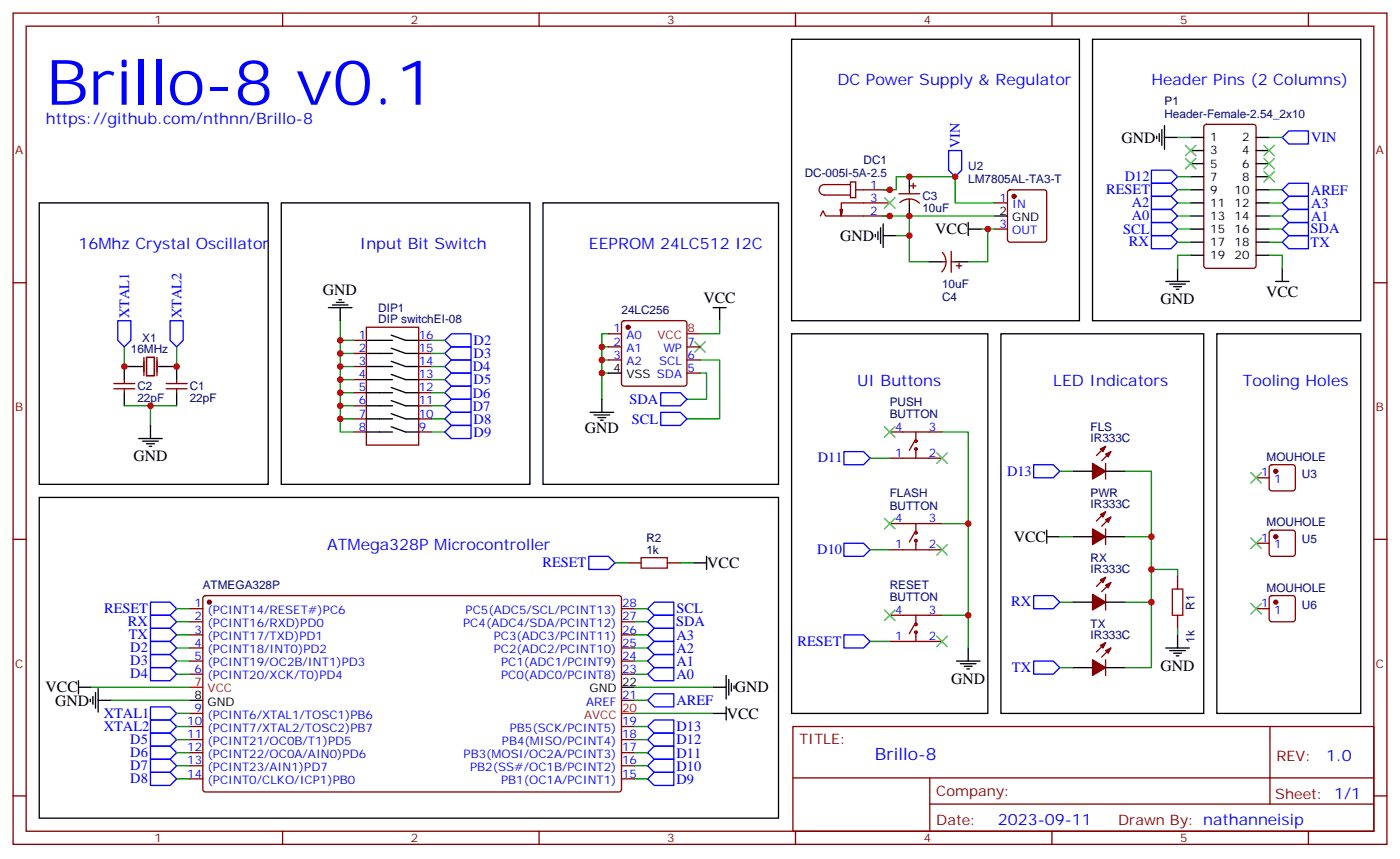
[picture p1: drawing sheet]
<svg xmlns="http://www.w3.org/2000/svg" width="377mm" height="231mm" viewBox="0 0 377 231" stroke-linecap="round" stroke-linejoin="round" font-family="sans-serif">
<g fill="none" stroke="#870000" stroke-width=".35">
<path d="M3.5 3.5h370.4v224h-370.4zM7.1 7.1h363.3v216.9h-363.3zM76.2 3.5v3.6M145.3 3.5v3.6M214.5 3.5v3.6M283.6 3.5v3.6M352.8 3.5v3.6M324.8 33.7l.5-.2h12.7a.71 .71 0 0 1 .7 .7l-.1 37.7-.6 .4h-12.7l-.5-.2-.2-.5v-37.4zM221.2 58.2l.7-1.4 .7 1.4h17.3M227.2 56.4l-.4 1.8M229.3 49h1.4v4.3h-1.4zM229.3 49.7h-7.1a1.41 1.41 0 0 0-1.4 1.5 1.41 1.41 0 0 0 1.4 1.4h7.1"/>
<path d="M230.7 51.2h9.2M239.9 54.7h-13.1v3.5l-.3-1.8M242.4 52.2h5.6M242.6 54.6a3.8 3.8 0 0 1 5.3 .2M245.2 51.2v1M245.2 53.6v1.1M245.5 50.1h1.4M246.2 49.4v1.4M268.1 54.7h3.5M271.9 51.4l.4-.2h9.2a.71 .71 0 0 1 .7 .7v12.9l-.7 .5h-9.2l-.5-.3-.2-.4v-12.7zM3.5 76.2h3.6M254 70.6h1.1"/>
<path d="M254.1 68a3.8 3.8 0 0 1-.2 5.3M256.5 67.7v5.7M256.5 70.6h1M257.9 71.6h1.4M258.6 70.9v1.4M268.1 61.7h3.5M370.4 76.2h3.5M38.8 96.3v4.9M39.5 96.3h2.1v4.9h-2.1zM42.3 96.3v4.9M95.2 95.2h3.6M95.2 98.8h3.6"/>
<path d="M95.2 91.7h3.6M98.8 88.2h14.1v31.7h-14.1zM112.9 95.2h3.5M112.9 98.8h3.5M112.9 91.7h3.5M164 90h3.6M164 93.5h3.6M164 97h3.6M167.8 86.6l.5-.2h16.2a.71 .71 0 0 1 .7 .7v16.3l-.2 .5-.5 .2h-16.2l-.5-.3-.2-.4v-16.3zM185.2 93.5h3.5M185.2 97h3.5M30.7 103.4h5.6"/>
<path d="M30.7 104.8h5.6M33.5 102.3v1.1M33.5 104.8v1M44.8 103.4h5.6M44.8 104.8h5.6M47.6 102.3v1.1M47.6 104.8v1M95.2 105.8h3.6M95.2 109.4h3.6M95.2 112.9h3.6M95.2 116.4h3.6M95.2 102.3h3.6"/>
<path d="M112.9 105.8h3.5M112.9 109.4h3.5M112.9 112.9h3.5M112.9 116.4h3.5M112.9 102.3h3.5M185.2 100.5h3.5M239.9 116.4h14.1M246.6 118.9l-1.4 2.5M246.9 116.4v2.5M239.9 123.5h14.1M246.9 121v2.5M298.1 124.9v4.2"/>
<path d="M298.1 120.3l-2.5 2.5M298.1 137.9l-2.5 2.5M299.5 121.7l-2.5 2.5M299.5 139.3l-2.5 2.5M338.7 128.8h3.5M342.4 125.4l.5-.2h5.6a.71 .71 0 0 1 .7 .7v5.7l-.2 .5-.5 .2h-5.6l-.5-.2-.2-.5v-5.7zM3.5 145.3h3.6M169.3 151.7h3.6M179.9 151.7h3.5M239.9 141.1h14.1M239.9 148.2h14.1M246.6 143.6l-1.4 2.5"/>
<path d="M246.9 141.1v2.5M246.9 145.7v2.5M298.1 142.5v4.3M298.1 155.6l-2.5 2.4M299.5 157l-2.5 2.5M317.5 155.2v3.6M338.7 146.4h3.5M342.4 143.1l.5-.2h5.6a.71 .71 0 0 1 .7 .7v5.6l-.2 .5-.5 .2h-5.6l-.5-.2-.2-.5v-5.6zM370.4 145.3h3.5M51.2 164h3.5M51.2 167.6h3.5M51.2 171.1h3.5"/>
<path d="M51.2 174.6h3.5M51.2 178.2h3.5M54.9 160.7l.5-.2h111.5a.71 .71 0 0 1 .7 .7v51.5l-.5 .7h-111.7l-.5-.2-.2-.5v-51.5zM167.6 164h3.5M167.6 167.6h3.5M167.6 171.1h3.5M167.6 174.6h3.5M167.6 178.2h3.5M239.9 165.8h14.1M239.9 172.9h14.1M246.6 168.3l-1.4 2.4M246.9 165.8v2.5"/>
<path d="M246.9 170.4v2.5M298.1 160.2v4.2M298.1 177.8v4.2M298.1 173.2l-2.5 2.5M299.5 174.6l-2.5 2.5M317.5 165.8v3.5M338.7 164h3.5M342.4 160.7l.5-.2h5.6a.71 .71 0 0 1 .7 .7v5.7l-.2 .5-.5 .2h-5.6l-.5-.3-.2-.4v-5.7zM51.2 181.7h3.5M51.2 195.8h3.5M51.2 199.3h3.5M51.2 192.3h3.5"/>
<path d="M167.6 181.7h3.5M167.6 188.7h3.5M167.6 195.8h3.5M167.6 199.3h3.5M213.8 195.8h156.6v28.2h-156.6zM342.4 195.8v20.9M3.5 214.5h3.6M51.2 202.8h3.5M51.2 206.4h3.5M51.2 209.9h3.5M167.6 202.8h3.5M167.6 206.4h3.5"/>
<path d="M167.6 209.9h3.5M213.8 209.6h156.5M250.7 216.7h119.6M250.7 209.6v14.1M370.4 214.5h3.5M76.2 224v3.5M145.3 224v3.5M214.5 224v3.5M283.6 224v3.5M352.8 224v3.5"/>
<circle cx="246.9" cy="118.9" r=".35"/>
<circle cx="246.9" cy="121" r=".35"/>
<circle cx="246.9" cy="143.6" r=".35"/>
<circle cx="246.9" cy="145.7" r=".35"/>
<circle cx="246.9" cy="168.3" r=".35"/>
<circle cx="246.9" cy="170.4" r=".35"/>
</g>
<g fill="none" stroke="#000" stroke-width=".35">
<path d="M213.4 10.6h77.6v75.8h-77.6zM294.6 10.6h72.3v75.8h-72.3zM311.9 36.7v.7M312.6 36v2.1M313.3 34.9v4.3M314 37h3.5M314 33.9v6.3M321 37h3.6M338.7 37h3.5M10.6 54.7h61.7v75.8h-61.7zM75.8 54.7h67.1v75.8h-67.1zM146.4 54.7h63.5v75.8h-63.5z"/>
<path d="M245.2 47.6v3.6M245.2 54.7v3.5M261.1 60v3.5M268.1 58.2h3.5M321 58.2h3.6M321 40.6h3.6M321 44.1h3.6M321 47.6h3.6M321 51.2h3.6M321 54.7h3.6M338.7 58.2h3.5M338.7 40.6h3.5"/>
<path d="M338.7 44.1h3.5M338.7 47.6h3.5M338.7 51.2h3.5M338.7 54.7h3.5M236 63.1v.8M236.7 62.4v2.2M237.4 61.4v4.2M238.1 63.5h3.6M238.1 60.3v6.4M250.5 70.6h3.5M257.5 70.6h3.6M261.1 61.7h3.5"/>
<path d="M314.3 75.8h6.4M315.4 76.6h4.2M316.4 77.3h2.2M317.1 78h.8M317.5 72.3v3.5M321 61.7h3.6M321 65.3h3.6M321 68.8h3.6M338.7 61.7h3.5M338.7 65.3h3.5M338.7 68.8h3.5M344 75.8h3.5"/>
<path d="M345.7 72.3v3.5M38.5 98.8h-5v3.5M42.7 98.8h4.9v3.5M88.5 82.9h6.4M89.6 82.2h4.2M90.7 81.5h2.1M91.4 80.8h.7M91.7 82.9v3.5M98.8 98.8h7M98.8 91.7h7M98.8 95.2h7M105.5 97.4l3.9 1.4h3.5"/>
<path d="M105.5 90.3l3.9 1.4h3.5M105.5 93.8l3.9 1.4h3.5M192.3 82.9h3.5M194 82.9v3.5M213.4 90h52.9v102.3h-52.9zM269.9 90h54.7v102.3h-54.7zM328.1 90h38.8v102.3h-38.8zM33.5 105.8v3.6M37.4 118.2h6.3M38.5 118.9h4.2M39.5 119.6h2.1M40.6 114.7v3.5"/>
<path d="M47.6 105.8v3.6M98.8 102.3h7M98.8 105.8h7M98.8 109.4h7M98.8 112.9h7M98.8 116.4h7M105.5 100.9l3.9 1.4h3.5M105.5 104.4l3.9 1.4h3.5M105.5 107.9l3.9 1.5h3.5M105.5 111.5l3.9 1.4h3.5M105.5 115l3.9 1.4h3.5M159.1 111.1h6.4"/>
<path d="M160.2 111.8h4.2M161.2 112.5h2.1M161.9 113.2h.7M162.3 107.6v3.5M164 100.5h3.6M10.6 134.1h199.3v86.4h-199.3zM40.2 120.3h.7M289.3 127h5.3M298.1 127h5.3M187 151.7h3.5M190.5 149.9v3.6M282.2 144.6h3.6"/>
<path d="M282.2 142.9v3.5M289.3 144.6h5.3M298.1 144.6h5.3M257.9 178.2h6.3M258.9 178.9h4.3M260 179.6h2.1M261.1 174.6v3.6M289.3 162.3h5.3M289.3 179.9h5.3M298.1 162.3h5.3M298.1 179.9h5.3M314.3 174.6h6.4"/>
<path d="M315.4 175.3h4.2M316.4 176h2.2M317.1 176.7h.8M317.5 171.1v3.5M21.2 185.2h3.5M21.2 183.4v3.6M24.3 188.4v.7M25 187.7v2.1M25.8 186.6v4.3M26.5 188.7h3.5M26.5 185.6v6.3M51.2 188.7h3.5"/>
<path d="M167.6 185.2h3.5M192.3 185.2h3.5M192.3 192.3h3.5M195.8 182v6.4M195.8 190.5v3.5M196.5 183.1v4.2M197.2 184.2v2.1M197.9 184.9v.7M260.7 180.3h.7"/>
</g>
<path d="M185.2 90h3.5M51.2 185.2h3.5M167.6 192.3h3.5" fill="none" stroke="#f00" stroke-width=".35"/>
<g fill="#870000" stroke="#870000" stroke-width=".35">
<path d="M296.7 121l1.4-.7-.7 1.4z"/>
<path d="M298.1 122.4l1.4-.7-.7 1.4z"/>
<path d="M294.6 124.9l3.5 2.1-3.5 2.1z"/>
<path d="M296.7 138.6l1.4-.7-.7 1.4z"/>
<path d="M298.1 140.1l1.4-.8-.7 1.5z"/>
<path d="M294.6 142.5l3.5 2.1-3.5 2.2z"/>
<path d="M296.7 156.3l1.4-.7-.7 1.4z"/>
<path d="M298.1 157.7l1.4-.7-.7 1.4z"/>
<path d="M294.6 160.2l3.5 2.1-3.5 2.1z"/>
<path d="M296.7 173.9l1.4-.7-.7 1.4z"/>
<path d="M298.1 175.3l1.4-.7-.7 1.4z"/>
<path d="M294.6 177.8l3.5 2.1-3.5 2.1z"/>
<circle cx="56.4" cy="162.3" r=".53"/>
<circle cx="344" cy="127" r=".53"/>
<circle cx="344" cy="144.6" r=".53"/>
<circle cx="344" cy="162.3" r=".53"/>
<circle cx="273.4" cy="52.9" r=".53"/>
<circle cx="169.3" cy="88.2" r=".53"/>
</g>
<path d="M172.9 150.3h7v2.8h-7zM316.1 158.8h2.8v7h-2.8z" fill="none" stroke="#a10000" stroke-width=".35"/>
<g fill="none" stroke="#008700" stroke-width=".35">
<path d="M317.5 37h3.5M342.2 37h3.5M238.1 51.2h3.6v-3.6h15.8v7.1h10.6M238.1 58.2h30M245.2 58.2v5.3h-3.5M317.5 58.2h3.5M317.5 54.7h3.5M317.5 51.2h3.5M317.5 47.6h3.5M342.2 58.2h3.5M342.2 54.7h3.5M342.2 51.2h3.5"/>
<path d="M245.2 63.5v7.1h5.3M264.6 61.7h3.5M266.3 61.7v8.9h-5.2M317.5 61.7h3.5M317.5 65.3h3.5M321 68.8h-3.5v3.5M342.2 68.8h3.5v3.5M342.2 61.7h3.5M342.2 65.3h3.5M33.5 93.5v5.3M47.6 93.5v5.3M91.7 86.4v30h3.5"/>
<path d="M91.7 98.8h3.5M91.7 95.2h3.5M91.7 91.7h3.5M116.4 98.8h3.5M116.4 95.2h3.5M116.4 91.7h3.5M162.3 97h1.7M162.3 93.5h1.7M164 90h-1.7v17.6M188.7 97h5.3v15.9h-8.8M194 86.4v3.6h-5.3M33.5 109.4h7.1v5.3"/>
<path d="M40.6 109.4h7M91.7 112.9h3.5M91.7 109.4h3.5M91.7 105.8h3.5M91.7 102.3h3.5M116.4 112.9h3.5M116.4 109.4h3.5M116.4 105.8h3.5M116.4 102.3h3.5M116.4 116.4h3.5M162.3 100.5h1.7M188.7 100.5h1.8v7.1h-5.3"/>
<path d="M254 116.4h7.1v58.2M234.6 123.5h5.3M285.8 127h3.5M303.4 127h7v52.9h-7M165.8 151.7h3.5M183.4 151.7h3.6M234.6 148.2h5.3M254 141.1h7.1M285.8 144.6h3.5M303.4 144.6h7M310.4 153.5h7.1v1.7M47.6 164h3.6"/>
<path d="M47.6 167.6h3.6M47.6 171.1h3.6M47.6 174.6h3.6M47.6 178.2h3.6M171.1 164h3.5M171.1 167.6h3.5M171.1 171.1h3.5M171.1 174.6h3.5M171.1 178.2h3.5M234.6 172.9h5.3M254 165.8h7.1M285.8 162.3h3.5"/>
<path d="M285.8 179.9h3.5M303.4 162.3h7M317.5 169.3v1.8M24.7 185.2h26.5M30 188.7h21.2M47.6 192.3h3.6M47.6 195.8h3.6M47.6 181.7h3.6M47.6 199.3h3.6M171.1 185.2h21.2M171.1 192.3h21.2M171.1 195.8h3.5"/>
<path d="M171.1 188.7h3.5M171.1 181.7h3.5M171.1 199.3h3.5M47.6 202.8h3.6M47.6 206.4h3.6M47.6 209.9h3.6M171.1 202.8h3.5M171.1 206.4h3.5M171.1 209.9h3.5"/>
</g>
<g fill="none" stroke="#00f" stroke-width=".35">
<path d="M345.7 37l1.8-1.7h5.3v3.5h-5.3zM255.8 40.6h3.5v5.3l-1.8 1.7-1.7-1.7zM310.4 60h5.3l1.8 1.7-1.8 1.8h-5.3zM310.4 56.4h5.3l1.8 1.8-1.8 1.8h-5.3zM310.4 52.9h5.3l1.8 1.8-1.8 1.7h-5.3zM310.4 49.4h5.3l1.8 1.8-1.8 1.7h-5.3zM310.4 45.9h5.3l1.8 1.7-1.8 1.8h-5.3zM345.7 58.2l1.8-1.8h5.3v3.6h-5.3zM345.7 54.7l1.8-1.8h5.3v3.5h-5.3zM345.7 51.2l1.8-1.8h5.3v3.5h-5.3zM310.4 63.5h5.3l1.8 1.8-1.8 1.7h-5.3zM345.7 65.3l1.8-1.8h5.3v3.5h-5.3z"/>
<path d="M345.7 61.7l1.8-1.7h5.3v3.5h-5.3zM31.7 86.4h3.6v5.3l-1.8 1.8-1.8-1.8zM45.9 86.4h3.5v5.3l-1.8 1.8-1.7-1.8zM119.9 91.7l1.8-1.7h5.3v3.5h-5.3zM119.9 98.8l1.8-1.8h5.3v3.5h-5.3zM121.7 93.5h5.3v3.5h-5.3l-1.8-1.8zM119.9 102.3l1.8-1.8h5.3v3.6h-5.3zM119.9 105.8l1.8-1.7h5.3v3.5h-5.3zM119.9 109.4l1.8-1.8h5.3v3.5h-5.3zM119.9 112.9l1.8-1.8h5.3v3.6h-5.3zM119.9 116.4l1.8-1.7h5.3v3.5h-5.3zM178.2 111.1h5.2l1.8 1.8-1.8 1.8h-5.2z"/>
<path d="M178.2 105.8h5.2l1.8 1.8-1.8 1.8h-5.2zM227.5 121.7h5.3l1.8 1.8-1.8 1.7h-5.3zM278.7 125.2h5.3l1.8 1.8-1.8 1.8h-5.3zM158.7 149.9h5.3l1.8 1.8-1.8 1.8h-5.3zM227.5 146.4h5.3l1.8 1.8-1.8 1.7h-5.3zM40.6 162.3h5.3l1.7 1.7-1.7 1.8h-5.3zM40.6 165.8h5.3l1.7 1.8-1.7 1.7h-5.3zM40.6 169.3h5.3l1.7 1.8-1.7 1.8h-5.3zM40.6 172.9h5.3l1.7 1.7-1.7 1.8h-5.3zM40.6 176.4h5.3l1.7 1.8-1.7 1.7h-5.3zM40.6 179.9h5.3l1.7 1.8-1.7 1.7h-5.3zM174.6 167.6l1.8-1.8h5.3v3.5h-5.3z"/>
<path d="M174.6 164l1.8-1.7h5.3v3.5h-5.3zM174.6 178.2l1.8-1.8h5.3v3.5h-5.3zM174.6 174.6l1.8-1.7h5.3v3.5h-5.3zM174.6 171.1l1.8-1.8h5.3v3.6h-5.3zM227.5 171.1h5.3l1.8 1.8-1.8 1.7h-5.3zM278.7 160.5h5.3l1.8 1.8-1.8 1.7h-5.3zM278.7 178.2h5.3l1.8 1.7-1.8 1.8h-5.3zM40.6 190.5h5.3l1.7 1.8-1.7 1.7h-5.3zM40.6 194h5.3l1.7 1.8-1.7 1.8h-5.3zM40.6 197.6h5.3l1.7 1.7-1.7 1.8h-5.3zM174.6 199.3l1.8-1.7h5.3v3.5h-5.3zM174.6 195.8l1.8-1.8h5.3v3.6h-5.3z"/>
<path d="M174.6 188.7l1.8-1.7h5.3v3.5h-5.3zM174.6 181.7l1.8-1.8h5.3v3.5h-5.3zM40.6 201.1h5.3l1.7 1.7-1.7 1.8h-5.3zM40.6 204.6h5.3l1.7 1.8-1.7 1.7h-5.3zM40.6 208.1h5.3l1.7 1.8-1.7 1.8h-5.3zM174.6 209.9l1.8-1.8h5.3v3.6h-5.3zM174.6 206.4l1.8-1.8h5.3v3.5h-5.3zM174.6 202.8l1.8-1.7h5.3v3.5h-5.3z"/>
</g>
<g fill="none" stroke="#3c3" stroke-width=".35">
<path d="M319.6 39.2l2.8 2.8M322.4 39.2l-2.8 2.8M340.8 39.2l2.8 2.8M343.6 39.2l-2.8 2.8M238.5 53.3l2.8 2.8M241.3 53.3l-2.8 2.8M319.6 42.7l2.8 2.8M322.4 42.7l-2.8 2.8M340.8 42.7l2.8 2.8M340.8 46.2l2.8 2.8M343.6 42.7l-2.8 2.8M343.6 46.2l-2.8 2.8"/>
<path d="M187.3 92.1l2.8 2.8M190.1 92.1l-2.8 2.8M238.5 115l2.8 2.8M241.3 115l-2.8 2.8M238.5 139.7l2.8 2.8M241.3 139.7l-2.8 2.8M252.6 122.1l2.8 2.8M255.4 122.1l-2.8 2.8M337.3 127.4l2.8 2.8M340.1 127.4l-2.8 2.8M252.6 146.8l2.8 2.8M255.4 146.8l-2.8 2.8"/>
<path d="M337.3 145l2.8 2.8M340.1 145l-2.8 2.8M238.5 164.4l2.8 2.8M241.3 164.4l-2.8 2.8M252.6 171.5l2.8 2.8M255.4 171.5l-2.8 2.8M337.3 162.6l2.8 2.9M340.1 162.6l-2.8 2.9"/>
</g>
<g fill="#c00">
<circle cx="162.3" cy="100.5" r=".88"/>
<circle cx="162.3" cy="97" r=".88"/>
<circle cx="162.3" cy="93.5" r=".88"/>
<circle cx="91.7" cy="112.9" r=".88"/>
<circle cx="91.7" cy="109.4" r=".88"/>
<circle cx="91.7" cy="105.8" r=".88"/>
<circle cx="91.7" cy="102.3" r=".88"/>
<circle cx="91.7" cy="98.8" r=".88"/>
<circle cx="91.7" cy="95.2" r=".88"/>
<circle cx="91.7" cy="91.7" r=".88"/>
<circle cx="33.5" cy="98.8" r=".88"/>
<circle cx="261.1" cy="141.1" r=".88"/>
<circle cx="261.1" cy="165.8" r=".88"/>
<circle cx="245.2" cy="47.6" r=".88"/>
<circle cx="245.2" cy="58.2" r=".88"/>
<circle cx="266.3" cy="61.7" r=".88"/>
<circle cx="245.2" cy="63.5" r=".88"/>
<circle cx="310.4" cy="162.3" r=".88"/>
<circle cx="310.4" cy="144.6" r=".88"/>
<circle cx="310.4" cy="153.5" r=".88"/>
<circle cx="257.5" cy="47.6" r=".88"/>
<circle cx="40.6" cy="109.4" r=".88"/>
<circle cx="239.9" cy="51.2" r=".88"/>
<circle cx="239.9" cy="58.2" r=".88"/>
<circle cx="47.6" cy="98.8" r=".88"/>
</g>
<text font-size="16.9" fill="#00f" x="12.3" y="28.2">Brillo-8 v0.1</text>
<text font-size="4.6" fill="#00f" x="235.9" y="204.8">Brillo-8</text>
<g font-size="4.2" fill="#00f">
<text x="225.8" y="22.9">DC Power Supply &amp; Regulator</text>
<text x="310.4" y="22.9">Header Pins (2 Columns)</text>
<text x="12.3" y="33.5">https://github.com/nthnn/Brillo-8</text>
<text x="21.2" y="67">16Mhz Crystal Oscillator</text>
<text x="97" y="67">Input Bit Switch</text>
<text x="158.7" y="67">EEPROM 24LC512 I2C</text>
<text x="231.1" y="104.1">UI Buttons</text>
<text x="284" y="104.1">LED Indicators</text>
<text x="335.1" y="104.1">Tooling Holes</text>
<text x="88.2" y="148.2">ATMega328P Microcontroller</text>
<text x="357.6" y="205.1">1.0</text>
<text x="269" y="222.4">2023-09-11</text>
</g>
<g font-size="4.2">
<text x="302.4" y="38.5">GND</text>
<text x="226.5" y="64.9">GND</text>
<text x="252.2" y="63.1">VCC</text>
<text x="87.1" y="79.6">GND</text>
<text x="189.7" y="81.7">VCC</text>
<text x="312.9" y="82">GND</text>
<text x="341.4" y="79.9">VCC</text>
<text x="157.7" y="116.8">GND</text>
<text x="36" y="124.3">GND</text>
<text x="273.3" y="146.1">VCC</text>
<text x="190.7" y="153.1">VCC</text>
<text x="256.5" y="184.2">GND</text>
<text x="312.9" y="180.7">GND</text>
<text x="12.3" y="186.6">VCC</text>
<text x="14.9" y="190.1">GND</text>
<text x="198.1" y="186.6">GND</text>
<text x="196" y="193.7">VCC</text>
</g>
<g font-size="3.9" fill="#00f">
<text x="258.8" y="39.9" transform="rotate(-90 258.8 39.9)">VIN</text>
<text x="353.5" y="38.3">VIN</text>
<text x="298.3" y="52.3">RESET</text>
<text x="303.3" y="48.8">D12</text>
<text x="353.5" y="52.5">AREF</text>
<text x="305.1" y="59.4">A0</text>
<text x="305.1" y="55.8">A2</text>
<text x="353.5" y="59.5">A1</text>
<text x="353.5" y="56">A3</text>
<text x="302.8" y="63">SCL</text>
<text x="353.4" y="62.9">SDA</text>
<text x="304.4" y="66.4">RX</text>
<text x="353.4" y="66.6">TX</text>
<text x="34.8" y="85.7" transform="rotate(-90 34.8 85.7)">XTAL1</text>
<text x="48.9" y="85.7" transform="rotate(-90 48.9 85.7)">XTAL2</text>
<text x="127.7" y="93">D2</text>
<text x="127.5" y="100.1">D4</text>
<text x="127.7" y="96.6">D3</text>
<text x="127.5" y="107.1">D6</text>
<text x="127.7" y="103.6">D5</text>
<text x="127.5" y="110.7">D7</text>
<text x="169.7" y="108.9">SDA</text>
<text x="127.7" y="114.2">D8</text>
<text x="127.7" y="117.7">D9</text>
<text x="170.4" y="114.2">SCL</text>
<text x="220.5" y="124.6">D11</text>
<text x="271.5" y="128.2">D13</text>
<text x="220.4" y="149.3">D10</text>
<text x="146.2" y="152.9">RESET</text>
<text x="28.1" y="165.2">RESET</text>
<text x="182.4" y="165.2">SCL</text>
<text x="272.6" y="163.4">RX</text>
<text x="34.5" y="168.7">RX</text>
<text x="34.7" y="172.3">TX</text>
<text x="182.3" y="168.7">SDA</text>
<text x="182.4" y="172.4">A3</text>
<text x="35.1" y="175.8">D2</text>
<text x="35.1" y="179.3">D3</text>
<text x="182.4" y="179.5">A1</text>
<text x="182.4" y="175.9">A2</text>
<text x="215" y="174">RESET</text>
<text x="35.1" y="182.8">D4</text>
<text x="182.4" y="183">A0</text>
<text x="272.8" y="181.1">TX</text>
<text x="182.4" y="190">AREF</text>
<text x="28" y="193.5">XTAL1</text>
<text x="28" y="197">XTAL2</text>
<text x="182.4" y="197.1">D13</text>
<text x="35.1" y="200.5">D5</text>
<text x="182.4" y="200.6">D12</text>
<text x="35.1" y="204">D6</text>
<text x="35.1" y="207.5">D7</text>
<text x="182.4" y="207.7">D10</text>
<text x="182.4" y="204.2">D11</text>
<text x="35.1" y="211.1">D8</text>
<text x="182.4" y="211.2">D9</text>
</g>
<g font-size="3.9" fill="#800">
<text x="215.5" y="200.4">TITLE:</text>
<text x="344.2" y="205.1">REV:</text>
<text x="252.5" y="214.6">Company:</text>
<text x="343.8" y="215.2">Sheet: 1/1</text>
<text x="252.5" y="222.3">Date:</text>
<text x="301.5" y="222.3">Drawn By: nathanneisip</text>
</g>
<g font-size="3.2" fill="#800">
<text x="41.6" y="6.5">1</text>
<text x="110.8" y="6.5">2</text>
<text x="179.9" y="6.5">3</text>
<text x="249.1" y="6.5">4</text>
<text x="318.2" y="6.5">5</text>
<text x="4.1" y="41.6">A</text>
<text x="370.9" y="41.6">A</text>
<text x="4.1" y="110.8">B</text>
<text x="370.9" y="110.8">B</text>
<text x="4.1" y="179.9">C</text>
<text x="370.9" y="179.9">C</text>
<text x="41.6" y="227">1</text>
<text x="110.8" y="227">2</text>
<text x="179.9" y="227">3</text>
<text x="249.1" y="227">4</text>
<text x="318.2" y="227">5</text>
</g>
<g font-size="3.2" fill="#000080">
<text x="314" y="28.2">P1</text>
<text x="314" y="31.8">Header-Female-2.54_2x10</text>
<text x="217" y="47.6">DC-005I-5A-2.5</text>
<text x="232.8" y="44.1">DC1</text>
<text x="261.1" y="45.9">U2</text>
<text x="248.7" y="54">C3</text>
<text x="261.1" y="49.4">LM7805AL-TA3-T</text>
<text x="248.7" y="57.1">10uF</text>
<text x="254" y="77.6">10uF</text>
<text x="254" y="81.1">C4</text>
<text x="102" y="87.1">DIP switchEI-08</text>
<text x="102" y="84.1">DIP1</text>
<text x="167.6" y="84.7">24LC256</text>
<text x="35.3" y="95.2">16MHz</text>
<text x="38.4" y="92.2">X1</text>
<text x="37" y="105.2">C2</text>
<text x="51.2" y="105.2">C1</text>
<text x="37" y="108.4">22pF</text>
<text x="51.2" y="108.4">22pF</text>
<text x="239.9" y="112.7">BUTTON</text>
<text x="239.9" y="109.4">PUSH</text>
<text x="294" y="119.2">IR333C</text>
<text x="294" y="116.2">FLS</text>
<text x="341.5" y="124.2">MOUHOLE</text>
<text x="351" y="128.8">U3</text>
<text x="239.9" y="137.4">BUTTON</text>
<text x="239.9" y="134.1">FLASH</text>
<text x="294" y="136.9">IR333C</text>
<text x="294" y="133.9">PWR</text>
<text x="341.5" y="141.8">MOUHOLE</text>
<text x="174.3" y="149.2">1k</text>
<text x="174.3" y="146.1">R2</text>
<text x="351" y="146.4">U5</text>
<text x="294" y="154.5">IR333C</text>
<text x="294" y="151.5">RX</text>
<text x="54.7" y="158.8">ATMEGA328P</text>
<text x="239.9" y="158.8">RESET</text>
<text x="341.5" y="159.5">MOUHOLE</text>
<text x="239.9" y="162">BUTTON</text>
<text x="322.1" y="164.4" transform="rotate(-90 322.1 164.4)">R1</text>
<text x="351" y="164">U6</text>
<text x="294" y="172.2">IR333C</text>
<text x="294" y="169.1">TX</text>
<text x="322.1" y="173.2" transform="rotate(-90 322.1 173.2)">1k</text>
</g>
<g font-size="3.2">
<text x="326.3" y="38.1">1</text>
<text x="326.3" y="41.6">3</text>
<text x="334.9" y="38.1">2</text>
<text x="334.9" y="41.6">4</text>
<text x="326.3" y="45.2">5</text>
<text x="334.9" y="45.2">6</text>
<text x="326.3" y="48.7">7</text>
<text x="326.3" y="52.2">9</text>
<text x="332.9" y="52.2">10</text>
<text x="334.9" y="48.7">8</text>
<text x="269.4" y="57.9">2</text>
<text x="272.9" y="59.6">GND</text>
<text x="326.3" y="55.7">11</text>
<text x="326.3" y="59.3">13</text>
<text x="332.9" y="55.7">12</text>
<text x="332.9" y="59.3">14</text>
<text x="326.3" y="62.8">15</text>
<text x="332.9" y="62.8">16</text>
<text x="326.3" y="66.3">17</text>
<text x="326.3" y="69.8">19</text>
<text x="332.9" y="66.3">18</text>
<text x="332.9" y="69.8">20</text>
<text x="165.4" y="100.2">4</text>
<text x="168.9" y="102">VSS SDA</text>
<text x="167.7" y="184.9">22</text>
<text x="52.5" y="188.4">8</text>
<text x="56" y="190.1">GND</text>
<text x="159" y="186.6">GND</text>
</g>
<g font-size="3.2" fill="#00f">
<text x="234.6" y="50.8">1</text>
<text x="234.6" y="54.3">3</text>
<text x="234.6" y="57.9">2</text>
<text x="269.4" y="54.3">1</text>
<text x="272.9" y="56.1">IN</text>
<text x="269.4" y="61.4">3</text>
<text x="272.9" y="63.1">OUT</text>
<text x="165.4" y="89.6">1</text>
<text x="96.8" y="94.9">2</text>
<text x="96.8" y="91.4">1</text>
<text x="112.9" y="94.9">15</text>
<text x="112.9" y="91.4">16</text>
<text x="165.4" y="93.1">2</text>
<text x="168.9" y="91.4">A0</text>
<text x="168.9" y="94.9">A1</text>
<text x="178.9" y="94.9">WP</text>
<text x="185.4" y="93.1">7</text>
<text x="96.8" y="98.4">3</text>
<text x="96.8" y="102">4</text>
<text x="112.9" y="102">13</text>
<text x="112.9" y="98.4">14</text>
<text x="165.4" y="96.7">3</text>
<text x="168.9" y="98.4">A2</text>
<text x="177.8" y="98.4">SCL</text>
<text x="185.4" y="100.2">5</text>
<text x="185.4" y="96.7">6</text>
<text x="96.8" y="105.5">5</text>
<text x="112.9" y="105.5">12</text>
<text x="96.8" y="109">6</text>
<text x="96.8" y="112.5">7</text>
<text x="112.9" y="112.5">10</text>
<text x="112.9" y="109">11</text>
<text x="96.8" y="116.1">8</text>
<text x="112.9" y="116.1">9</text>
<text x="241.4" y="116.1">4</text>
<text x="250.5" y="116.1">3</text>
<text x="241.4" y="123.1">1</text>
<text x="250.5" y="123.1">2</text>
<text x="340" y="128.4">1</text>
<text x="343.5" y="130.2">1</text>
<text x="241.4" y="140.8">4</text>
<text x="250.5" y="140.8">3</text>
<text x="241.4" y="147.8">1</text>
<text x="250.5" y="147.8">2</text>
<text x="340" y="146.1">1</text>
<text x="343.5" y="147.8">1</text>
<text x="52.5" y="167.2">2</text>
<text x="52.5" y="163.7">1</text>
<text x="56" y="165.5">(PCINT14/RESET#)PC6</text>
<text x="125.5" y="165.5">PC5(ADC5/SCL/PCINT13)</text>
<text x="167.7" y="163.7">28</text>
<text x="167.7" y="167.2">27</text>
<text x="241.4" y="165.5">4</text>
<text x="250.5" y="165.5">3</text>
<text x="340" y="163.7">1</text>
<text x="343.5" y="165.5">1</text>
<text x="52.5" y="170.7">3</text>
<text x="56" y="172.5">(PCINT17/TXD)PD1</text>
<text x="56" y="169">(PCINT16/RXD)PD0</text>
<text x="124.9" y="169">PC4(ADC4/SDA/PCINT12)</text>
<text x="133.1" y="172.5">PC3(ADC3/PCINT11)</text>
<text x="167.7" y="170.7">26</text>
<text x="241.4" y="172.5">1</text>
<text x="250.5" y="172.5">2</text>
<text x="52.5" y="177.8">5</text>
<text x="52.5" y="174.3">4</text>
<text x="56" y="179.6">(PCINT19/OC2B/INT1)PD3</text>
<text x="56" y="176">(PCINT18/INT0)PD2</text>
<text x="133.1" y="176">PC2(ADC2/PCINT10)</text>
<text x="135.1" y="179.6">PC1(ADC1/PCINT9)</text>
<text x="167.7" y="174.3">25</text>
<text x="167.7" y="177.8">24</text>
<text x="52.5" y="181.3">6</text>
<text x="56" y="183.1">(PCINT20/XCK/T0)PD4</text>
<text x="135.1" y="183.1">PC0(ADC0/PCINT8)</text>
<text x="167.7" y="181.3">23</text>
<text x="52.5" y="191.9">9</text>
<text x="158.1" y="190.1">AREF</text>
<text x="167.7" y="188.4">21</text>
<text x="50.5" y="195.4">10</text>
<text x="56" y="197.2">(PCINT7/XTAL2/TOSC2)PB7</text>
<text x="56" y="193.7">(PCINT6/XTAL1/TOSC1)PB6</text>
<text x="137.4" y="197.2">PB5(SCK/PCINT5)</text>
<text x="167.7" y="195.4">19</text>
<text x="50.5" y="202.5">12</text>
<text x="50.5" y="199">11</text>
<text x="56" y="200.7">(PCINT21/OC0B/T1)PD5</text>
<text x="135.4" y="200.7">PB4(MISO/PCINT4)</text>
<text x="167.7" y="199">18</text>
<text x="167.7" y="202.5">17</text>
<text x="50.5" y="209.6">14</text>
<text x="50.5" y="206">13</text>
<text x="56" y="207.8">(PCINT23/AIN1)PD7</text>
<text x="56" y="204.3">(PCINT22/OC0A/AIN0)PD6</text>
<text x="125" y="204.3">PB3(MOSI/OC2A/PCINT3)</text>
<text x="126.7" y="207.8">PB2(SS#/OC1B/PCINT2)</text>
<text x="167.7" y="206">16</text>
<text x="167.7" y="209.6">15</text>
<text x="56" y="211.3">(PCINT0/CLKO/ICP1)PB0</text>
<text x="135.1" y="211.3">PB1(OC1A/PCINT1)</text>
</g>
<g font-size="3.2" fill="#f00">
<text x="185.4" y="89.6">8</text>
<text x="177.3" y="91.4">VCC</text>
<text x="52.5" y="184.9">7</text>
<text x="56" y="186.6">VCC</text>
<text x="167.7" y="191.9">20</text>
<text x="157.5" y="193.7">AVCC</text>
</g>
</svg>
